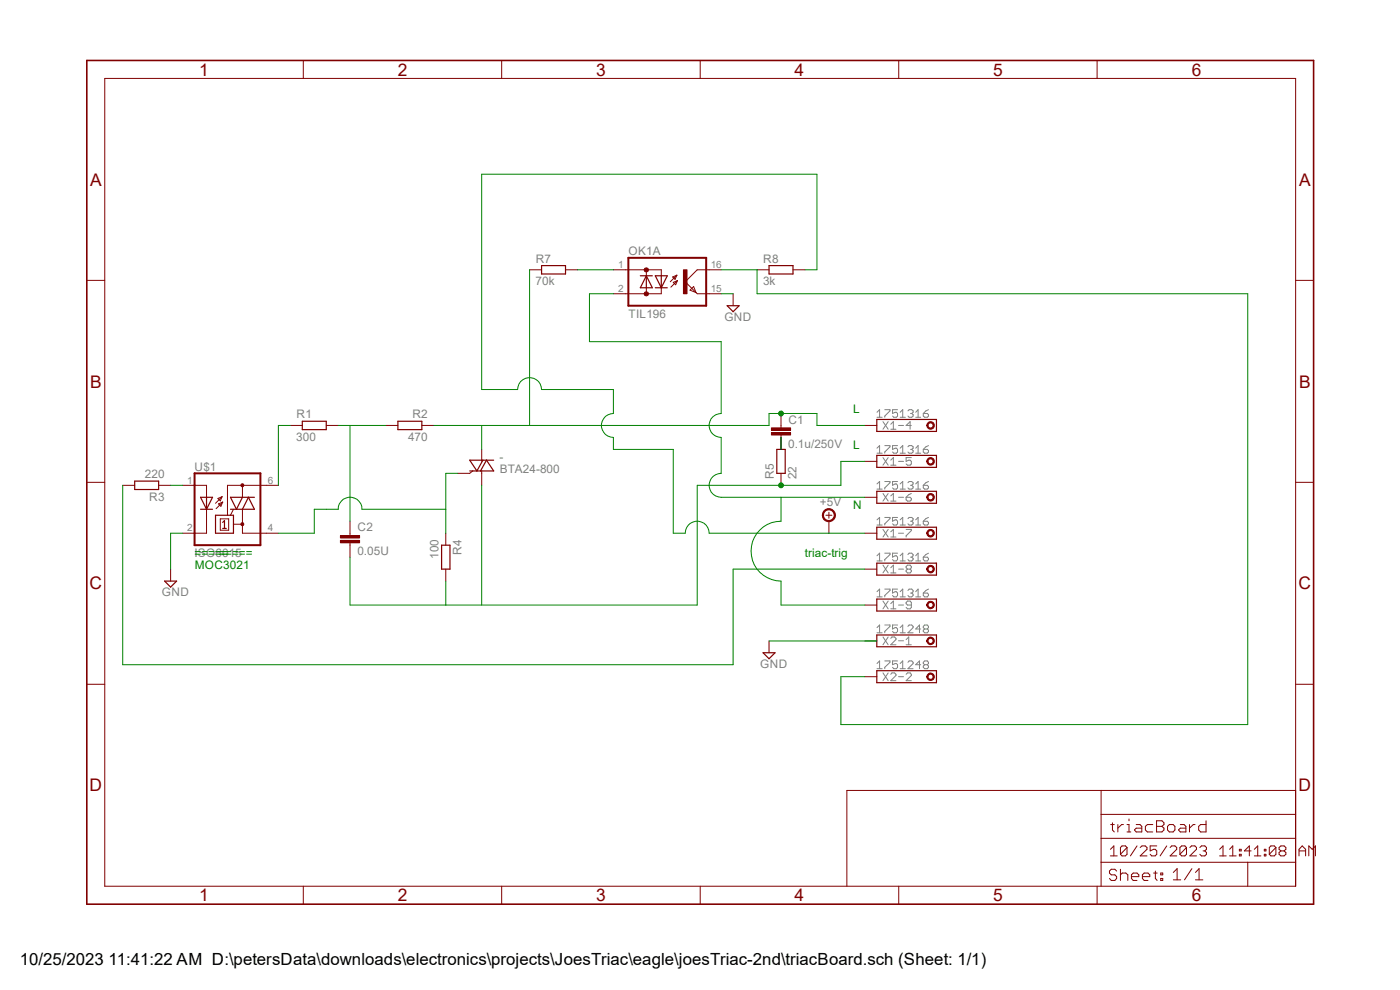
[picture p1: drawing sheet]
<svg xmlns="http://www.w3.org/2000/svg" width="297mm" height="210mm" viewBox="0 0 297 210" stroke-linecap="round" stroke-linejoin="round" font-family="sans-serif">
<g fill="none" stroke="#808080" stroke-width=".21">
<path d="M186.1 87.5l.5-.6v1.6M186.1 95.1l.5-.6v1.6M186.1 88.5h1.1M186.1 96.1h1.1M187.3 89.5l1.1 1.6M187.3 97.1l1.1 1.6M187.7 86.9h1.1v.3l-1.1 1.1v.2M187.7 94.5h1.1v.3l-1.1 1.1v.2M188.4 89.5l-1.1 1.6M188.4 97.1l-1.1 1.6M189 90l.5-.5v1.6M189 97.6l.5-.5v1.6"/>
<path d="M189 91.1h1.1M189 98.7h1.1M190.4 86.9h-1v.8l.5-.2h.3l.2 .2v.6l-.2 .2h-.6l-.2-.2M190.4 94.5h-1v.8l.5-.2h.3l.2 .2v.6l-.2 .2h-.6l-.2-.2M190.6 90.3h1.1M190.6 97.9h1.1M191 88.5h1.1M191 87.5l.5-.6v1.6M191 95.1l.5-.6v1.6M191 96.1h1.1M192.6 87.2l.3-.3h.5l.3 .3v.3l-.3 .2M192.6 94.8l.3-.3h.5l.3 .3v.3l-.3 .2"/>
<path d="M193.2 87.7h.2M193.2 95.3h.2M193.3 90.3h-1.1l.9-.8v1.6M193.3 97.1h-1.1v.8l.9-.3 .2 .3v.5l-.2 .3h-.6l-.3-.3M193.4 87.7l.3 .3v.3l-.3 .2h-.5l-.3-.2M193.4 95.3l.3 .3v.3l-.3 .2h-.5l-.3-.2M194.3 88.5h1M194.3 87.5l.5-.6v1.6M194.3 95.1l.5-.6v1.6M194.3 96.1h1M195.9 87.7h.8l.3 .3v.3l-.3 .2h-.5l-.3-.2zM195.9 95.3h.8l.3 .3v.3l-.3 .2h-.5l-.3-.2z"/>
<path d="M197 86.9l-.6 .3-.5 .5M197 94.5l-.6 .3-.5 .5M186.1 102.7l.5-.5v1.6M186.1 110.3l.5-.5v1.6M186.1 117.9l.5-.6v1.7M186.1 103.8h1.1M186.1 111.4h1.1M186.1 119h1.1M187.3 104.7l1.1 1.6M187.3 112.3l1.1 1.6M187.3 119.9l1.1 1.6M187.7 102.2h1.1v.2l-1.1 1.1v.3"/>
<path d="M187.7 109.8h1.1v.2l-1.1 1.1v.3M187.7 117.3h1.1v.3l-1.1 1.1v.3M188.4 104.7l-1.1 1.6M188.4 112.3l-1.1 1.6M188.4 119.9l-1.1 1.6M189 105.2l.5-.5v1.6M189 112.8l.5-.5v1.6M189 106.3h1.1M189 113.9h1.1M190.4 102.2h-1v.8l.5-.3h.3l.2 .3v.5l-.2 .3h-.6l-.2-.3M190.4 109.8h-1v.8l.5-.3h.3l.2 .3v.5l-.2 .3h-.6l-.2-.3M190.4 117.3h-1v.9l.5-.3h.3l.2 .3v.5l-.2 .3h-.6l-.2-.3"/>
<path d="M190.6 105.5h1.1M190.6 113.1h1.1M191 102.7l.5-.5v1.6M191 110.3l.5-.5v1.6M191 117.9l.5-.6v1.7M191 103.8h1.1M191 111.4h1.1M191 119h1.1M192.2 105.5h.9l.2 .2v.3l-.2 .3h-.6l-.3-.3zM192.2 112.3h1.1v.3l-1.1 1.1v.2M192.6 102.4l.3-.2h.5l.3 .2v.3l-.3 .3M192.6 110l.3-.2h.5l.3 .2v.3l-.3 .3"/>
<path d="M192.6 117.6l.3-.3h.5l.3 .3v.3l-.3 .3M193.2 103h.2M193.2 110.6h.2M193.2 118.2h.2M193.3 104.7l-.5 .2-.6 .6M193.4 103l.3 .2v.3l-.3 .3h-.5l-.3-.3M193.4 110.6l.3 .2v.3l-.3 .3h-.5l-.3-.3M193.4 118.2l.3 .2v.3l-.3 .3h-.5l-.3-.3M194.3 102.7l.5-.5v1.6M194.3 110.3l.5-.5v1.6M194.3 117.9l.5-.6v1.7M194.3 103.8h1"/>
<path d="M194.3 111.4h1M194.3 119h1M195.9 103h.8l.3 .2v.3l-.3 .3h-.5l-.3-.3zM195.9 110.6h.8l.3 .2v.3l-.3 .3h-.5l-.3-.3zM195.9 118.2h.8l.3 .2v.3l-.3 .3h-.5l-.3-.3zM197 102.2l-.6 .2-.5 .6M197 109.8l-.6 .2-.5 .6M197 117.3l-1.1 .9M186.1 125.5l.5-.5v1.6M186.1 133.1l.5-.5v1.6M186.1 126.6h1.1M186.1 134.2h1.1"/>
<path d="M187.3 127.5l1.1 1.7M187.3 135.1l1.1 1.7M187.7 125h1.1v.3l-1.1 1v.3M187.7 132.6h1.1v.3l-1.1 1v.3M188.4 127.5l-1.1 1.7M188.4 135.1l-1.1 1.7M189 120.4l.5-.5v1.6M189 128.1l.5-.6v1.7M189 121.5h1.1M189 129.2h1.1M189 135.4l.2-.3h.6l.3 .3v.3l-1.1 1.1h1.1M190.4 125h-1v.8l.5-.3h.3l.2 .3v.5l-.2 .3h-.6l-.2-.3"/>
<path d="M190.4 132.6h-1v.8l.5-.3h.3l.2 .3v.5l-.2 .3h-.6l-.2-.3M190.6 120.7h1.1M190.6 128.4h1.1M190.6 135.9h1.1M191 125.5l.5-.5v1.6M191 133.1l.5-.5v1.6M191 126.6h1.1M191 134.2h1.1M192.2 136.8h1.1M192.2 135.7l.6-.6v1.7M192.5 120.7l-.3-.3v-.2l.3-.3h.6l.2 .3v.2l-.2 .3M192.5 120.7l-.3 .3v.2l.3 .3h.6l.2-.3v-.2l-.2-.3"/>
<path d="M192.5 120.7h.6M192.6 125.3l.3-.3h.5l.3 .3v.2l-.3 .3M192.6 132.9l.3-.3h.5l.3 .3v.2l-1.1 1.1h1.1M193.2 125.8h.2M193.3 128.4h-.8l-.3-.3v-.3l.3-.3h.6l.2 .3v1.1l-.2 .3h-.6l-.3-.3M193.4 125.8l.3 .3v.2l-.3 .3h-.5l-.3-.3M194.3 125.5l.5-.5v1.6M194.3 126.6h1M195.3 133.4h-1l.8-.8v1.6M195.9 125.8h.8l.3 .3v.2l-.3 .3h-.5l-.3-.3zM196.2 133.4l-.3-.3v-.2l.3-.3h.5l.3 .3v.2l-.3 .3M196.2 133.4l-.3 .3v.2l.3 .3h.5l.3-.3v-.2l-.3-.3"/>
<path d="M196.2 133.4h.5M197 125l-1.1 .8M186.1 140.8l.5-.6v1.7M186.1 141.9h1.1M187.3 142.7l1.1 1.7M187.7 140.2h1.1v.3l-1.1 1.1v.3M188.4 142.7l-1.1 1.7M189 143l.2-.3h.6l.3 .3v.3l-1.1 1.1h1.1M190.4 140.2h-1v.8l.5-.2h.3l.2 .2v.6l-.2 .3h-.6l-.2-.3M190.6 143.6h1.1M191 140.8l.5-.6v1.7M191 141.9h1.1"/>
<path d="M192.2 143l.3-.3h.6l.2 .3v.3l-1.1 1.1h1.1M192.6 140.5l.3-.3h.5l.3 .3v.3l-1.1 1.1h1.1M195.3 141h-1l.8-.8v1.7M196.2 141l-.3-.2v-.3l.3-.3h.5l.3 .3v.3l-.3 .2M196.2 141l-.3 .3v.3l.3 .3h.5l.3-.3v-.3l-.3-.3M196.2 141h.5"/>
</g>
<path d="M186 89h12.7v2.5h-12.7z" fill="none" stroke="#800000" stroke-width=".25"/>
<path d="M197 89.6a.82 .82 0 0 1 1.2 .4 .82 .82 0 0 1-.6 1.1 .82 .82 0 0 1-1-.8h.2a.55 .55 0 0 1 .8-.6 .55 .55 0 0 1 .2 .8 .55 .55 0 0 1-.9 0l-.1-.2h-.2z" fill-rule="evenodd" fill="#800000"/>
<path d="M183.5 90.3h2.5M197 89.6a.82 .82 0 0 1 1.2 .4 .82 .82 0 0 1-.6 1.1 .82 .82 0 0 1-1-.8h.2a.55 .55 0 0 1 .8-.6 .55 .55 0 0 1 .2 .8 .55 .55 0 0 1-.9 0l-.1-.2h-.2z" fill="none" stroke="#800000" stroke-width=".21"/>
<path d="M186 96.6h12.7v2.5h-12.7z" fill="none" stroke="#800000" stroke-width=".25"/>
<path d="M197 97.2a.82 .82 0 0 1 1.2 .4 .82 .82 0 0 1-.6 1.1 .82 .82 0 0 1-1-.8h.2a.55 .55 0 0 1 .8-.6 .55 .55 0 0 1 .2 .9 .55 .55 0 0 1-.9-.1l-.1-.2h-.2z" fill-rule="evenodd" fill="#800000"/>
<path d="M183.5 97.9h2.5M197 97.2a.82 .82 0 0 1 1.2 .4 .82 .82 0 0 1-.6 1.1 .82 .82 0 0 1-1-.8h.2a.55 .55 0 0 1 .8-.6 .55 .55 0 0 1 .2 .9 .55 .55 0 0 1-.9-.1l-.1-.2h-.2z" fill="none" stroke="#800000" stroke-width=".21"/>
<path d="M186 104.2h12.7v2.6h-12.7z" fill="none" stroke="#800000" stroke-width=".25"/>
<path d="M197 104.8a.81 .81 0 0 1 1.2 .4 .81 .81 0 0 1-.6 1.1 .81 .81 0 0 1-1-.8h.2a.55 .55 0 0 1 .8-.6 .55 .55 0 0 1 .2 .9 .55 .55 0 0 1-.9-.1l-.1-.2h-.2z" fill-rule="evenodd" fill="#800000"/>
<path d="M183.5 105.5h2.5M197 104.8a.81 .81 0 0 1 1.2 .4 .81 .81 0 0 1-.6 1.1 .81 .81 0 0 1-1-.8h.2a.55 .55 0 0 1 .8-.6 .55 .55 0 0 1 .2 .9 .55 .55 0 0 1-.9-.1l-.1-.2h-.2z" fill="none" stroke="#800000" stroke-width=".21"/>
<path d="M186 111.8h12.7v2.6h-12.7z" fill="none" stroke="#800000" stroke-width=".25"/>
<path d="M197 112.4a.81 .81 0 0 1 1.2 .4 .81 .81 0 0 1-.6 1.1 .81 .81 0 0 1-1-.8h.2a.55 .55 0 0 1 .8-.6 .55 .55 0 0 1 .2 .9 .55 .55 0 0 1-.9 0l-.1-.3h-.2z" fill-rule="evenodd" fill="#800000"/>
<path d="M183.5 113.1h2.5M197 112.4a.81 .81 0 0 1 1.2 .4 .81 .81 0 0 1-.6 1.1 .81 .81 0 0 1-1-.8h.2a.55 .55 0 0 1 .8-.6 .55 .55 0 0 1 .2 .9 .55 .55 0 0 1-.9 0l-.1-.3h-.2z" fill="none" stroke="#800000" stroke-width=".21"/>
<path d="M186 119.5h12.7v2.5h-12.7z" fill="none" stroke="#800000" stroke-width=".25"/>
<path d="M197 120.1a.81 .81 0 0 1 1.2 .4 .81 .81 0 0 1-.6 1 .81 .81 0 0 1-1-.8h.2a.55 .55 0 0 1 .8-.5 .55 .55 0 0 1 .2 .8 .55 .55 0 0 1-.9 0l-.1-.3h-.2z" fill-rule="evenodd" fill="#800000"/>
<path d="M183.5 120.7h2.5M197 120.1a.81 .81 0 0 1 1.2 .4 .81 .81 0 0 1-.6 1 .81 .81 0 0 1-1-.8h.2a.55 .55 0 0 1 .8-.5 .55 .55 0 0 1 .2 .8 .55 .55 0 0 1-.9 0l-.1-.3h-.2z" fill="none" stroke="#800000" stroke-width=".21"/>
<path d="M186 127.1h12.7v2.5h-12.7z" fill="none" stroke="#800000" stroke-width=".25"/>
<path d="M197 127.7a.81 .81 0 0 1 1.2 .4 .81 .81 0 0 1-.6 1.1 .81 .81 0 0 1-1-.8h.2a.56 .56 0 0 1 .8-.6 .56 .56 0 0 1 .3 .8 .56 .56 0 0 1-1 0l-.1-.2h-.2z" fill-rule="evenodd" fill="#800000"/>
<path d="M100.3 99.9l-.6 .5h-2.6M102.2 95.3v2.6M102.2 99.9v3.1M183.5 128.4h2.5M197 127.7a.81 .81 0 0 1 1.2 .4 .81 .81 0 0 1-.6 1.1 .81 .81 0 0 1-1-.8h.2a.56 .56 0 0 1 .8-.6 .56 .56 0 0 1 .3 .8 .56 .56 0 0 1-1 0l-.1-.2h-.2z" fill="none" stroke="#800000" stroke-width=".21"/>
<path d="M99.7 99.9h5l-1.5-2.3-1.3 2.3M102.4 97.6l-1.2 2.3-1.5-2.3h5M186 134.7h12.7v2.5h-12.7z" fill="none" stroke="#800000" stroke-width=".25"/>
<path d="M197 135.3a.81 .81 0 0 1 1.2 .4 .81 .81 0 0 1-.6 1.1 .81 .81 0 0 1-1-.8h.2a.56 .56 0 0 1 .8-.6 .56 .56 0 0 1 .3 .9 .56 .56 0 0 1-1-.1l-.1-.2h-.2z" fill-rule="evenodd" fill="#800000"/>
<path d="M183.5 136h2.5M197 135.3a.81 .81 0 0 1 1.2 .4 .81 .81 0 0 1-.6 1.1 .81 .81 0 0 1-1-.8h.2a.56 .56 0 0 1 .8-.6 .56 .56 0 0 1 .3 .9 .56 .56 0 0 1-1-.1l-.1-.2h-.2z" fill="none" stroke="#800000" stroke-width=".21"/>
<path d="M186 142.3h12.7v2.5h-12.7z" fill="none" stroke="#800000" stroke-width=".25"/>
<path d="M197 142.9a.81 .81 0 0 1 1.2 .4 .81 .81 0 0 1-.7 1.1 .81 .81 0 0 1-.9-.8h.2a.56 .56 0 0 1 .8-.6 .56 .56 0 0 1 .2 .9 .56 .56 0 0 1-.9-.1l-.1-.2h-.2z" fill-rule="evenodd" fill="#800000"/>
<g fill="none" stroke="#800000" stroke-width=".21">
<path d="M41.3 103h2.5v2.5M43.8 108v5.1h-2.5M46.2 105.7l.9-.3-.4 .9zM46.4 106.9l.8-.4-.3 .9zM46.7 110.1h1.8v2.4h-1.8zM47.1 105.4l-1.4 1.4M47.2 106.5l-1.4 1.4M49.5 108l-.6 1.3M49.5 111.2h1.9M51.4 103v2.5M51.4 108v5.1h5.1M56.5 103h-8.2v6.3"/>
<path d="M183.5 143.6h2.5M197 142.9a.81 .81 0 0 1 1.2 .4 .81 .81 0 0 1-.7 1.1 .81 .81 0 0 1-.9-.8h.2a.56 .56 0 0 1 .8-.6 .56 .56 0 0 1 .2 .9 .56 .56 0 0 1-.9-.1l-.1-.2h-.2z"/>
</g>
<path d="M42.5 105.5h2.6l-1.3 2.5zM42.5 108h2.6M43.8 105.5v2.5M45.7 109.3h3.8v3.8h-3.8zM47.2 112.1h.8M47.2 110.8l.4-.4v1.7M48.9 108h5.1l-1.3-2.5-1.3 2.5M51.4 105.5l-1.2 2.5-1.3-2.5h5.1" fill="none" stroke="#800000" stroke-width=".25"/>
<path d="M41.3 100.4h13.9v15.3h-13.9z" fill="none" stroke="#800000" stroke-width=".42"/>
<path d="M51.2 102.7h.4v.5l-.2 .1-.2-.1z" fill-rule="evenodd" fill="#800000"/>
<path d="M51.2 102.7h.4v.5l-.2 .1-.2-.1z" fill="none" stroke="#800000" stroke-width=".21"/>
<path d="M51.2 111h.4v.4l-.2 .1-.2-.1z" fill-rule="evenodd" fill="#800000"/>
<g fill="none" stroke="#800000" stroke-width=".21">
<path d="M22.2 16.6h252.7v171.4h-252.7zM64.3 12.8v3.8M106.4 12.8v3.8M148.5 12.8v3.8M190.7 12.8v3.8M232.7 12.8v3.8M18.4 59.5h3.8M274.9 59.5h3.8M61.6 90.3h2.5M69.2 90.3h2.6M81.9 90.3h2.5M89.5 90.3h2.5"/>
<path d="M165.7 90.3v.5M165.7 92.3v.5M18.4 102.3h3.8M38.7 103h2.6M38.7 113.1h2.6M51.2 111h.4v.4l-.2 .1-.2-.1zM56.5 103h2.6M56.5 113.1h2.6M274.9 102.3h3.8M18.4 145.2h3.8M274.9 145.2h3.8M233.6 167.7v20.3"/>
<path d="M233.6 177.8h41.3M233.6 172.8h41.3M235.6 174.9h.8M236 174.5v1.6l.4 .4M237.2 174.9v1.6M238.3 174.9h-.3l-.8 .8M239.1 174.9h.4v1.6M239.1 176.5h.8M239.1 179.8v1.4l-.3 .4h-.8l-.3-.4M239.1 179.8l-.3-.3h-.8l-.3 .3v1.4M239.1 179.8l-1.4 1.4M239.5 173.7v.4"/>
<path d="M241 174.9h.9l.3 .4v1.2h-1.2l-.3-.4 .3-.4h1.2M241.2 179.5l-1.4 2.1M241.9 179.8l.4-.3h.7l.3 .3v.4l-1.4 1.4h1.4M244.6 174.9h-1.2l-.4 .4v.8l.4 .4h1.2M245.4 174.1h1.1l.4 .4v.4l-.4 .4 .4 .4v.4l-.4 .4h-1.1zM245.4 175.3h1.1M245.4 179.5h-1.4v1l.7-.3h.4l.3 .3v.7l-.3 .4h-.8l-.3-.4M247.5 179.5l-1.4 2.1M248.1 174.9h.8l.4 .4v.8l-.4 .4h-.8l-.4-.4v-.8zM248.2 179.8l.4-.3h.7l.3 .3v.4l-1.4 1.4h1.4M250.4 174.9h.8l.4 .4v1.2h-1.2l-.4-.4 .4-.4h1.2M251.7 179.8v1.4l-.3 .4h-.7l-.4-.4"/>
<path d="M251.7 179.8l-.3-.3h-.7l-.4 .3v1.4M251.7 179.8l-1.4 1.4M252.3 174.9v1.6M252.4 179.8l.4-.3h.7l.3 .3v.4l-1.4 1.4h1.4M253.5 174.9h-.3l-.9 .8M254.6 179.8l.3-.3h.7l.3 .3v.4l-.3 .3M255.9 174.1v2.4h-1.2l-.4-.4v-.8l.4-.4h1.2M270.7 179.8v1.4l-.4 .4h-.7l-.3-.4M270.7 179.8l-.4-.3h-.7l-.3 .3v1.4M270.7 179.8l-1.4 1.4M274.9 167.7h-95.2v20.3M279.1 179.5l-.7 .7-.7-.7v2.1"/>
<path d="M64.3 188v3.8M106.4 188v3.8M148.5 188v3.8M190.7 188v3.8M232.7 188v3.8M233.6 182.9h41.3M235.6 180.2l.7-.7v2.1M235.6 181.6h1.4M236.9 184.8l-.4-.4h-.7l-.4 .4v.4l.4 .4h.7l.4 .4v.4l-.4 .4h-.7l-.4-.4M237.7 184.4v2.4M237.7 185.6l.4-.4h.7l.5 .4v1.2M240 186h1.6v-.4l-.4-.4h-.8l-.4 .4v.8l.4 .4h.8"/>
<path d="M242.4 186h1.5v-.4l-.4-.4h-.8l-.3 .4v.8l.3 .4h.8M244.7 185.2h.8M245.1 184.8v1.6l.4 .4M246.3 185.2h.4v.4h-.4zM246.3 186.4h.4v.4h-.4zM248.9 185.1l.8-.8v2.3M248.9 186.6h1.6M252.9 184.3l-1.6 2.3M253.6 186.6h1.6M253.6 185.1l.8-.8v2.3M255.2 180.5h.4M255.6 180.5l.3 .3v.4l-.3 .4h-.7l-.3-.4"/>
<path d="M258.7 181.6h1.4M258.7 180.2l.8-.7v2.1M260.9 181.6h1.4M260.9 180.2l.6-.7v2.1M262.9 181.2h.4v.4h-.4zM262.9 180.2h.4v.3h-.4zM264.7 182.9v5.1M265.4 180.5h-1.4l1-1v2.1M266.1 181.6h1.4M266.1 180.2l.7-.7v2.1M268.2 181.2h.4v.4h-.4zM268.2 180.2h.4v.3h-.4z"/>
<path d="M271.7 180.5l-.3 .3v.4l.3 .4h.7l.4-.4v-.4l-.4-.3M271.7 180.5l-.3-.3v-.4l.3-.3h.7l.4 .3v.4l-.4 .3M271.7 180.5h.7M275.6 180.5h1.4M275.6 181.6v-1.4l.7-.7 .7 .7v1.4"/>
</g>
<path d="M64.1 89.4h5.1v1.7h-5.1zM84.4 89.4h5.1v1.7h-5.1z" fill="none" stroke="#800000" stroke-width=".25"/>
<path d="M18.4 12.8h260.3v179h-260.3z" fill="none" stroke="#800000" stroke-width=".34"/>
<path d="M163.7 90.8h4v.5h-4z" fill-rule="evenodd" fill="#800000"/>
<path d="M163.7 90.8h4v.5h-4z" fill="none" stroke="#800000" stroke-width=".21"/>
<path d="M163.7 91.8h4v.5h-4z" fill-rule="evenodd" fill="#800000"/>
<path d="M163.7 91.8h4v.5h-4zM165.7 87.7v2.6M165.7 92.8v2.5M175.2 109.3h1.3M175.9 108.7v1.2M163.2 136v2.5" fill="none" stroke="#800000" stroke-width=".21"/>
<path d="M161.9 138.5h2.5l-1.2 1.2z" fill="none" stroke="#800000" stroke-width=".25"/>
<path d="M174.8 108.4a1.4 1.4 0 0 1 2.2 .1 1.4 1.4 0 0 1-.7 2.1 1.4 1.4 0 0 1-1.8-1.3h.2a1.15 1.15 0 0 1 1.7-1 1.15 1.15 0 0 1 .2 2 1.15 1.15 0 0 1-1.8-.6l-.1-.4h-.2z" fill-rule="evenodd" fill="#800000"/>
<g fill="none" stroke="#800000" stroke-width=".21">
<path d="M132.7 57.2h7.6v1.3M137.1 57.2v1.3M142.7 58.8l.9-.4-.4 .9zM142.8 59.9l.9-.4-.4 .9zM143.6 58.4l-1.4 1.4M143.7 59.5l-1.4 1.4M150.5 57.2h-2.6l-2.5 2.6 2.5 2.5h2.6M137.1 61v1.3M140.3 61v1.3h-7.6M147.2 60.8l.5 1.3-1.3-.5zM165.7 92.8v2.5M165.7 100.4v2.6"/>
<path d="M174.8 108.4a1.4 1.4 0 0 1 2.2 .1 1.4 1.4 0 0 1-.7 2.1 1.4 1.4 0 0 1-1.8-1.3h.2a1.15 1.15 0 0 1 1.7-1 1.15 1.15 0 0 1 .2 2 1.15 1.15 0 0 1-1.8-.6l-.1-.4h-.2zM175.9 110.6v2.5"/>
</g>
<path d="M135.8 58.5h2.6M137.1 58.5l1.3 2.5h-2.6zM137.1 58.5v2.5M139 58.5h2.6l-1.3 2.5zM140.3 58.5v2.5M139 61h2.6M164.8 95.3h1.8v5.1h-1.8z" fill="none" stroke="#800000" stroke-width=".25"/>
<path d="M133.3 54.7h16.5v10.2h-16.5z" fill="none" stroke="#800000" stroke-width=".42"/>
<path d="M136.8 56.9l.3-.1 .4 .1 .1 .3-.1 .4-.4 .1-.3-.1-.1-.4h.5h-.5z" fill-rule="evenodd" fill="#800000"/>
<path d="M136.8 56.9l.3-.1 .4 .1 .1 .3-.1 .4-.4 .1-.3-.1-.1-.4h.5h-.5z" fill="none" stroke="#800000" stroke-width=".21"/>
<path d="M136.8 62l.3-.1 .4 .1 .1 .3-.1 .4-.4 .1-.3-.1-.1-.4h.5h-.5z" fill-rule="evenodd" fill="#800000"/>
<path d="M136.8 62l.3-.1 .4 .1 .1 .3-.1 .4-.4 .1-.3-.1-.1-.4h.5h-.5z" fill="none" stroke="#800000" stroke-width=".21"/>
<path d="M145 57.2h.8v5.1h-.8z" fill-rule="evenodd" fill="#800000"/>
<g fill="none" stroke="#800000" stroke-width=".21">
<path d="M112.4 57.2h2.5M120 57.2h2.5M130.1 57.2h2.6M145 57.2h.8v5.1h-.8zM150.5 57.2h2.5M160.6 57.2h2.6M168.2 57.2h2.6M130.1 62.3h2.6M150.5 62.3h2.5M155.5 62.3v2.6M26 103h2.6M33.7 103h2.5"/>
<path d="M74.3 113.1v.5M74.3 115.1v.6M36.2 120.7v2.6"/>
</g>
<path d="M114.9 56.3h5.1v1.8h-5.1zM163.2 56.3h5v1.8h-5zM154.3 64.9h2.5l-1.3 1.2zM28.6 102.1h5.1v1.7h-5.1zM34.9 123.3h2.6l-1.3 1.2z" fill="none" stroke="#800000" stroke-width=".25"/>
<path d="M72.2 114.6h4.1v.5h-4.1z" fill-rule="evenodd" fill="#800000"/>
<path d="M72.2 114.6h4.1v.5h-4.1z" fill="none" stroke="#800000" stroke-width=".21"/>
<path d="M72.2 113.6h4.1v.5h-4.1z" fill-rule="evenodd" fill="#800000"/>
<path d="M72.2 113.6h4.1v.5h-4.1zM74.3 110.6v2.5M74.3 115.7v2.5M94.6 113.1v2.6M94.6 120.7v2.6" fill="none" stroke="#800000" stroke-width=".21"/>
<path d="M93.7 115.7h1.8v5h-1.8z" fill="none" stroke="#800000" stroke-width=".25"/>
<path d="M122.5 57.2h7.6M153 57.2h7.6v5.1h104.1v91.4h-86.3v-10.1h5.1M170.8 57.2h2.5v-20.2h-71.1v45.6h7.6a2.54 2.54 0 0 1 2.6-2.5 2.54 2.54 0 0 1 2.5 2.5h15.2v5.1a2.54 2.54 0 0 0-2.5 2.6 2.54 2.54 0 0 0 2.5 2.5v2.5h12.7v17.8h2.6a2.54 2.54 0 0 1 2.5-2.5 2.54 2.54 0 0 1 2.6 2.5h33M130.1 62.3h-5v10.2h27.9v15.2a2.54 2.54 0 0 0-2.6 2.6 2.54 2.54 0 0 0 2.6 2.5v7.6a2.54 2.54 0 0 0-2.6 2.6 2.54 2.54 0 0 0 2.6 2.5h30.5M153 62.3h2.5M165.7 92.8v2.5M183.5 97.9h-5.1v5.1h-30.5v25.4M38.7 113.1h-2.5v7.6M165.7 105.5v5.1a6.3 6.3 0 0 0-6.4 6.3 6.3 6.3 0 0 0 6.4 6.4v5.1h17.8M163.2 136h22.8" fill="none" stroke="#008000" stroke-width=".21"/>
<circle cx="165.7" cy="103" r=".51" fill="#008000"/>
<g fill="none" stroke="#008000" stroke-width=".21">
<path d="M61.6 90.3h-2.5v12.7M71.8 90.3h10.1M74.3 90.3v20.3M92 90.3h10.2v5M112.4 90.3h50.8v-2.6h10.1v2.6h10.2M26 103v38h129.5v-20.3h28M74.3 118.2v10.2h73.6M102.2 103v25.4M94.6 123.3v5.1"/>
<circle cx="165.7" cy="103" r=".51"/>
</g>
<circle cx="165.7" cy="87.7" r=".51" fill="#008000"/>
<g fill="none" stroke="#008000" stroke-width=".21">
<path d="M112.4 57.2v33.1h-10.2M36.2 103h2.5M94.6 108h-17.8a2.52 2.52 0 0 0-2.5-2.5 2.52 2.52 0 0 0-2.5 2.5h-5.1v5.1h-7.6M97.1 100.4h-2.5v12.7"/>
<circle cx="165.7" cy="87.7" r=".51"/>
</g>
<g font-size="3.7" fill="#800000">
<text x="42.2" y="16">1</text>
<text x="84.4" y="16">2</text>
<text x="126.5" y="16">3</text>
<text x="168.6" y="16">4</text>
<text x="210.7" y="16">5</text>
<text x="252.8" y="16">6</text>
<text x="19.1" y="39.4">A</text>
<text x="275.6" y="39.4">A</text>
<text x="19.1" y="82.2">B</text>
<text x="275.6" y="82.2">B</text>
<text x="19" y="125.1">C</text>
<text x="275.5" y="125.1">C</text>
<text x="19" y="167.9">D</text>
<text x="275.5" y="167.9">D</text>
<text x="42.2" y="191.2">1</text>
<text x="84.4" y="191.2">2</text>
<text x="126.5" y="191.2">3</text>
<text x="168.6" y="191.2">4</text>
<text x="210.7" y="191.2">5</text>
<text x="252.8" y="191.2">6</text>
</g>
<text font-size="3.6" x="4.2" y="204.7">10/25/2023 11:41:22 AM D:\petersData\downloads\electronics\projects\JoesTriac\eagle\joesTriac-2nd\triacBoard.sch (Sheet: 1/1)</text>
<g font-size="2.5" fill="#808080">
<text x="113.7" y="55.8">R7</text>
<text x="133.4" y="54.1">OK1A</text>
<text x="161.9" y="55.8">R8</text>
<text x="113.6" y="60.5">70k</text>
<text x="161.9" y="60.5">3k</text>
<text x="133.4" y="67.4">TIL196</text>
<text x="153.7" y="68">GND</text>
<text x="62.9" y="88.8">R1</text>
<text x="87.5" y="88.8">R2</text>
<text x="167.3" y="89.9">C1</text>
<text x="62.9" y="93.6">300</text>
<text x="86.6" y="93.6">470</text>
<text x="167.2" y="95">0.1u/250V</text>
<text x="30.7" y="101.4">220</text>
<text x="41.3" y="99.8">U$1</text>
<text x="106" y="97.9">-</text>
<text x="106" y="100.4">BTA24-800</text>
<text x="164.2" y="101.6" transform="rotate(-90 164.2 101.6)">R5</text>
<text x="169" y="101.7" transform="rotate(-90 169 101.7)">22</text>
<text x="31.7" y="106.2">R3</text>
<text x="174" y="107.4">+5V</text>
<text x="75.9" y="112.7">C2</text>
<text x="41.3" y="118.1">ISO6015</text>
<text x="75.8" y="117.8">0.05U</text>
<text x="93.1" y="118.6" transform="rotate(-90 93.1 118.6)">100</text>
<text x="97.9" y="117.6" transform="rotate(-90 97.9 117.6)">R4</text>
<text x="34.3" y="126.5">GND</text>
<text x="161.3" y="141.6">GND</text>
</g>
<g font-size="2.5" fill="#008000">
<text x="181" y="87.7">L</text>
<text x="181" y="95.3">L</text>
<text x="181" y="108">N</text>
<text x="41.3" y="118.2">=====</text>
<text x="46.4" y="118.2">=====</text>
<text x="170.8" y="118.2">triac-trig</text>
<text x="41.3" y="120.7">MOC3021</text>
</g>
<g font-size="2.1" fill="#808080">
<text x="131.1" y="56.9">1</text>
<text x="150.8" y="56.9">16</text>
<text x="131.1" y="62">2</text>
<text x="150.8" y="62">15</text>
<text x="39.7" y="102.6">1</text>
<text x="56.9" y="102.6">6</text>
<text x="39.7" y="112.7">2</text>
<text x="56.9" y="112.7">4</text>
</g>
</svg>
